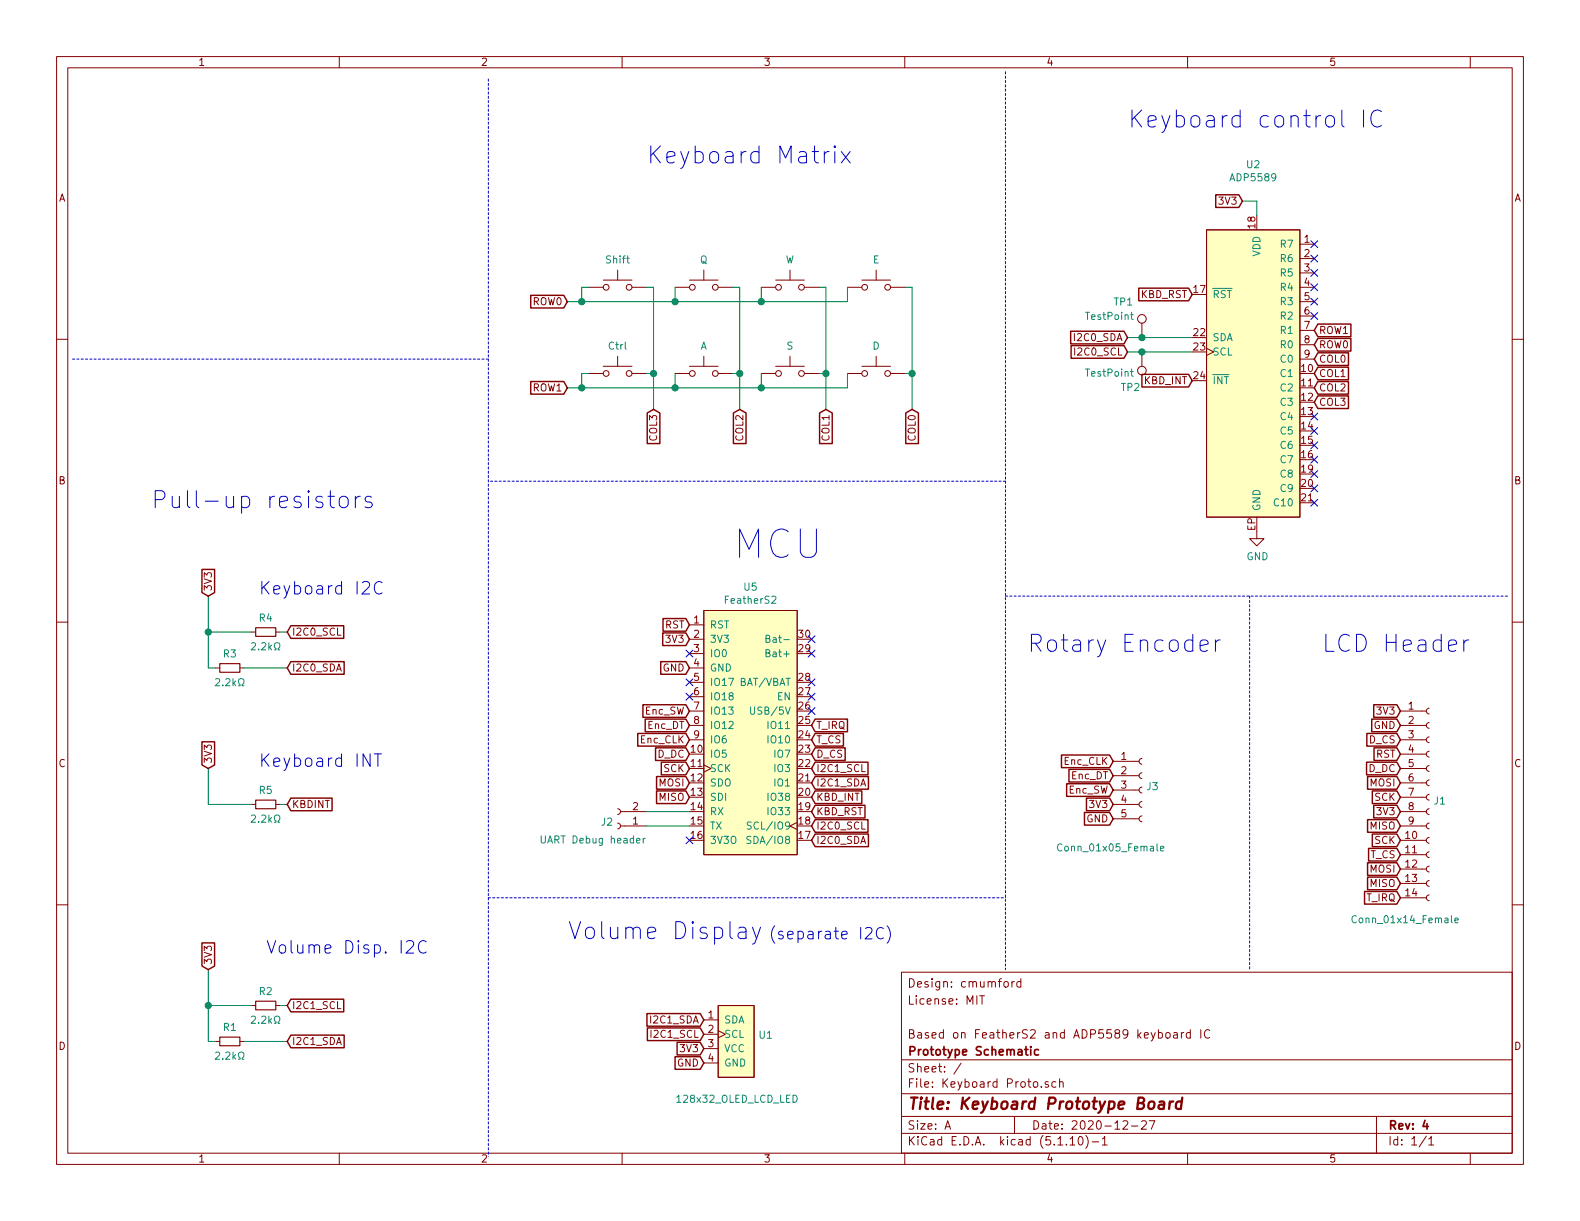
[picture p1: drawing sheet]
<svg xmlns="http://www.w3.org/2000/svg" width="279mm" height="216mm" viewBox="0 0 279 216" stroke-linecap="round" stroke-linejoin="round" font-family="sans-serif">
<g fill="none" stroke="#840000" stroke-width=".18">
<path d="M10 10h259.4v195.9h-259.4zM12 12h255.4v191.9h-255.4zM60 10v2M110 10v2M160 10v2M210 10v2M260 10v2M10 60h2M104.1 50.8h2.6M106.7 49.5h5.1M109.2 47.8v1.7M111.8 50.8h2.5"/>
<path d="M119.4 50.8h2.5M121.9 49.5h5.1M124.5 47.8v1.7M127 50.8h2.5M134.6 50.8h2.6M137.2 49.5h5M139.7 47.8v1.7M142.2 50.8h2.6M149.9 50.8h2.5M152.4 49.5h5.1M154.9 47.8v1.7M157.5 50.8h2.5"/>
<path d="M201.9 57.2v2.5M213.4 40.6h16.5v50.8h-16.5zM229.9 43.2h2.5M229.9 45.7h2.5M229.9 48.3h2.5M229.9 50.8h2.5M229.9 53.3h2.5M229.9 55.9h2.5M229.9 58.4h2.5M267.4 60h2M104.1 66h2.6M106.7 64.8h5.1"/>
<path d="M109.2 63v1.8M111.8 66h2.5M119.4 66h2.5M121.9 64.8h5.1M124.5 63v1.8M127 66h2.5M134.6 66h2.6M137.2 64.8h5M139.7 63v1.8M142.2 66h2.6M149.9 66h2.5M152.4 64.8h5.1"/>
<path d="M154.9 63v1.8M157.5 66h2.5M201.9 62.2v2.6M213.4 61.6l1.2 .6-1.2 .7M229.9 61h2.5M229.9 63.5h2.5M222.2 94v1.3h1.3l-1.3 1.2-1.2-1.2h1.2M10 110h2M38.1 118.1h.8M42.4 118.1h.8M44.4 111.8h.8M48.8 111.8h.7"/>
<path d="M121.9 110.5h2.6M121.9 113h2.6M121.9 115.6h2.6M121.9 118.1h2.6M124.5 108h16.5v43.1h-16.5zM267.4 110h2M121.9 120.7h2.6M121.9 123.2h2.6M121.9 125.7h2.6M121.9 128.3h2.6M121.9 130.8h2.6M124.5 135.3l1.2 .6-1.2 .6"/>
<path d="M196.8 139.7h4.6M196.8 137.2h4.6M196.8 134.6h4.6M201.9 139.2l-.3 .1-.2 .3 .1 .4 .4 .2M201.9 136.7l-.3 .1-.2 .3 .1 .4 .4 .2M201.9 134.1l-.3 .1-.2 .3 .1 .4 .4 .2M247.6 125.7h4.6M247.6 128.3h4.6M247.6 130.8h4.6M247.6 138.4h4.6M247.6 135.9h4.6M247.6 133.4h4.6"/>
<path d="M252.7 137.9l-.3 .1-.2 .4 .1 .3 .4 .2M252.7 135.4l-.3 .1-.2 .3 .1 .4 .4 .2M252.7 132.8l-.3 .1-.2 .4 .1 .4 .4 .2M252.7 130.3l-.3 .1-.2 .3 .1 .4 .4 .2M252.7 127.8l-.3 .1-.2 .3 .1 .4 .4 .2M252.7 125.2l-.3 .1-.2 .4 .1 .3 .4 .2M10 160h2M44.4 142.2h.8M48.8 142.2h.7M109.2 143l.4 .1 .1 .3-.1 .4-.4 .2M109.2 145.5l.4 .2 .1 .2-.1 .5-.4 .2M109.7 146.1h4.6"/>
<path d="M109.7 143.5h4.6M141 145.4l-1.3 .7 1.3 .6M196.8 142.2h4.6M196.8 144.8h4.6M201.9 144.3l-.3 .1-.2 .3 .1 .4 .4 .2M201.9 141.7l-.3 .1-.2 .4 .1 .3 .4 .2M247.6 158.8h4.6M247.6 156.2h4.6M247.6 153.7h4.6M247.6 151.1h4.6M247.6 148.6h4.6M247.6 146.1h4.6"/>
<path d="M247.6 143.5h4.6M247.6 141h4.6M252.7 158.2l-.3 .1-.2 .4 .1 .4 .4 .2M252.7 155.7l-.3 .1-.2 .3 .1 .4 .4 .2M252.7 153.2l-.3 .1-.2 .3 .1 .4 .4 .2M252.7 150.6l-.3 .1-.2 .4 .1 .3 .4 .2M252.7 148.1l-.3 .1-.2 .3 .1 .4 .4 .2M252.7 145.5l-.3 .1-.2 .4 .1 .4 .4 .2M252.7 143l-.3 .1-.2 .3 .1 .4 .4 .2M252.7 140.5l-.3 .1-.2 .3 .1 .4 .4 .2M267.4 160h2M44.4 177.8h.8"/>
<path d="M48.8 177.8h.7M127 177.8h6.3v12.7h-6.3zM159.4 171.9h108v32h-108zM173.2 176.1h.9M173.7 176.1v1.5M177.6 173.7l.2-.1 .4 .1v.7l-.2 .1-.4-.1zM178.9 173.6v.9M179.4 173.6l-.5 .2M180.5 173.6h-.4l-.3 .2 .1 .6 .2 .1h.4M180.5 173.1v1.4M38.1 184.2h.8M42.4 184.2h.8"/>
<path d="M124.5 180.3h2.5M124.5 182.9h2.5M124.5 185.4h2.5M124.5 188h2.5M127 182.2l1.3 .7-1.3 .6M159.4 197.4h108M159.4 193.4h108M159.4 187.4h108M167.1 199.7l.5-1.5 .5 1.5M167.2 199.2h.8M170 188l-1.3 1.9M179.4 197.4v3"/>
<path d="M184.1 192.1v.2M185.4 191.3h-.4l-.2 .2 .1 .2 .5 .1v.4h-.6M186.7 191.3h-.4l-.3 .2 .1 .6 .2 .2 .4-.1M187.4 191.4l.2-.1h.3l.1 1M187.4 190.8v1.5M198.6 198.3l.2-.1h.4l.2 .4-.9 1.1h.9M200.1 199.1h1.1M201.9 198.3l.2-.1h.3l.3 .1v.3v.2l-.9 .9h.9M203.2 198.2h1l-.6 1.5M206.2 182.7l.2-.1 .5 .1v.7l-.3 .2-.4-.2zM207.6 182.7h.5l.1 .9M208.2 182.9l-.5 .1a.29 .29 0 0 0-.2 .3 .29 .29 0 0 0 .2 .3l.5-.1"/>
<path d="M208.9 182.6v1M209.3 182.6l-.4 .3M210.5 182.7l-.4-.1-.3 .3 .1 .5 .2 .2 .4-.1M210.5 182.1v1.5M212.3 182.1v1.5M213.9 182.2a.7 .7 0 0 0-.9 .2 .7 .7 0 0 0 .1 1 .55 .55 0 0 0 .8 0M243.4 197.4v6.5M60 203.9v2M110 203.9v2M159.4 200.4h108M160 203.9v2M189.2 201.4l.5-.4v1.5"/>
<path d="M189.2 202.5h.9M190.9 201h.1a.8 .8 0 0 1 .5 .7 .8 .8 0 0 1-.5 .8 1 1 0 0 1-.1-1.5zM192 200.8a1.71 1.71 0 0 1 0 2.2M193.1 201.9h1.2M194.9 201.4l.5-.4v1.5M194.9 202.5h.9M210 203.9v2M252.2 200.9l-1.2 1.9M252.7 201.4l.4-.4v1.5M252.7 202.5h.8M260 203.9v2"/>
<circle cx="107.2" cy="50.8" r=".51"/>
<circle cx="111.3" cy="50.8" r=".51"/>
<circle cx="122.4" cy="50.8" r=".51"/>
<circle cx="126.5" cy="50.8" r=".51"/>
<circle cx="137.7" cy="50.8" r=".51"/>
<circle cx="141.7" cy="50.8" r=".51"/>
<circle cx="152.9" cy="50.8" r=".51"/>
<circle cx="157" cy="50.8" r=".51"/>
<circle cx="201.9" cy="56.4" r=".76"/>
<circle cx="107.2" cy="66" r=".51"/>
<circle cx="111.3" cy="66" r=".51"/>
<circle cx="122.4" cy="66" r=".51"/>
<circle cx="126.5" cy="66" r=".51"/>
<circle cx="137.7" cy="66" r=".51"/>
<circle cx="141.7" cy="66" r=".51"/>
<circle cx="152.9" cy="66" r=".51"/>
<circle cx="157" cy="66" r=".51"/>
<circle cx="201.9" cy="65.5" r=".76"/>
</g>
<path d="M182.3 185.1v.1M182.3 185.6v1M183.6 185.6h-.4l-.3 .3 .1 .5 .2 .2 .4-.1M252 198.1l-.4 1.1h1M252.3 198.7v1" fill="none" stroke="#840000" stroke-width=".3"/>
<path d="M205.1 194.8h.7v1.3M205.9 195.2l-.7 .1a.4 .4 0 0 0-.3 .4 .4 .4 0 0 0 .2 .4l.7-.1M206.9 194.8l-.2 1.3M207.5 194.8a.55 .55 0 0 0-.7 .3M209 194.8a.68 .68 0 0 0-1 .3v.8l.3 .2 .5-.1M209.1 194.1l-.3 2" fill="none" stroke="#840000" stroke-width=".41"/>
<g fill="#ffffc2" stroke="#ffffc2" stroke-width=".18">
<path d="M124.5 108h16.5v43.1h-16.5z"/>
<path d="M213.4 40.6h16.5v50.8h-16.5z"/>
<path d="M127 177.8h6.3v12.7h-6.3z"/>
</g>
<g fill="none" stroke="#008484" stroke-width=".18">
<path d="M199.9 55.7h.5M200.1 55.2v1.1l.3 .2M199.9 65.7h.5M200.1 65.3v1l.3 .2M44.5 113.8l.5-.2 .2 .4-.1 .2-.7 .7h.8M48.5 114.9h.3v-.2a.55 .55 0 0 1-.2-.8 .55 .55 0 0 1 .8-.1l.1 .2a.53 .53 0 0 1-.3 .7v.2h.3M135.5 115.5l.5-.1 .1-.2v-.2l-.6-.1v1.2h.4l.2-.1 .1-.3-.3-.2M135.5 112.9h.5l.1-.2v-.3l-.6-.1v1.3h.4l.2-.1 .1-.3-.3-.3M38.1 120.1l.5-.1 .2 .3v.2l-.8 .8h.8M42.2 121.3h.3v-.3a.55 .55 0 0 1-.3-.8 .55 .55 0 0 1 .9 0v.1a.53 .53 0 0 1-.3 .7v.3h.3M132.7 125v1.1l.3 .2h.2l.3-.2v-1.1M44.5 144.2l.5-.1 .2 .4-.1 .2-.7 .7h.8"/>
<path d="M48.5 145.4h.3v-.2a.55 .55 0 0 1-.2-.9 .55 .55 0 0 1 .8 0l.1 .2a.53 .53 0 0 1-.3 .7v.2h.3M95.7 147.8v1l.3 .3 .3-.1 .1-.2v-1M113.7 148.2v.9M114.1 148.2l-.3 .1-.1 .2M132.8 148l-.5-.1-.2 .2 .1 .3 .5 .3v.3l-.2 .1h-.4M132.8 145.4l-.4-.1-.2 .2v.3l.5 .3 .1 .3-.2 .2h-.5M187.8 149.3a.6 .6 0 0 0-.8 .5 .6 .6 0 0 0 .6 .7l.2-.2M205.2 150l.6-.1-.1-.2-.3-.1-.2 .2 .1 .6h.4M44.5 179.8l.5-.1 .2 .3-.1 .2-.7 .7h.8M239.9 162a.6 .6 0 0 0-.9 .5 .6 .6 0 0 0 .6 .7l.3-.2M257.3 162.7l.6-.1-.1-.2-.3-.1-.2 .2v.6h.5M38.1 186.2l.5-.2 .2 .4v.2l-.8 .7h.8"/>
<path d="M42.2 187.3h.3v-.2a.55 .55 0 0 1-.3-.9 .55 .55 0 0 1 .9 0v.2a.53 .53 0 0 1-.3 .7v.2h.3M48.5 180.9h.3v-.2a.55 .55 0 0 1-.2-.8 .55 .55 0 0 1 .8 0l.1 .1a.53 .53 0 0 1-.3 .7v.2h.3M140.2 193.6a.64 .64 0 0 1 .8 .7 .64 .64 0 0 1-.8 .6z"/>
</g>
<path d="M38.9 117.3h3.5v1.6h-3.5zM45.2 111h3.6v1.5h-3.6zM45.2 141.5h3.6v1.5h-3.6zM45.2 177h3.6v1.6h-3.6zM38.9 183.4h3.5v1.5h-3.5z" fill="none" stroke="#840000" stroke-width=".2"/>
<path d="M86.4 14v190.5M177.8 12.7v158.8M86.4 63.5h-73.7M177.8 85.1h-91.4M177.8 105.4h88.9M221 105.4v66.1M86.4 158.8h91.4" fill="none" stroke="#0000c2" stroke-width=".18" stroke-dasharray=".4 .4"/>
<g fill="none" stroke="#008400" stroke-width=".18">
<path d="M219.7 35.6h2.5v2.5M104.1 50.8h-1.2v2.5M114.3 50.8h1.3v21.6M119.4 50.8v2.5M129.5 50.8h1.3v21.6M134.6 50.8v2.5M144.8 50.8h1.2v21.6M149.9 50.8v2.5h-49.6M160 50.8h1.3v21.6M199.4 59.7h11.4M104.1 66h-1.2v2.6M114.3 66h1.3"/>
<path d="M119.4 66v2.6M129.5 66h1.3M134.6 66v2.6M144.8 66h1.2M149.9 66v2.6h-49.6M160 66h1.3M199.4 62.2h11.4M36.8 105.4v12.7h1.3M36.8 111.8h7.6M43.2 118.1h7.6M49.5 111.8h1.3M36.8 135.9v6.3h7.6"/>
<path d="M49.5 142.2h1.3M114.3 143.5h7.6M114.3 146.1h7.6M36.8 171.5v12.7h1.3M36.8 177.8h7.6M49.5 177.8h1.3M43.2 184.2h7.6"/>
</g>
<g fill="none" stroke="#840000" stroke-width=".25">
<path d="M215 34.4h4.1l.6 1.2-.6 1.1h-4.1zM93.9 52.2h5.8l.6 1.1-.6 1.2h-5.8zM189.3 58.6h9.5l.6 1.1-.6 1.1h-9.5zM201.4 51h8.8l.6 1.1-.6 1.1h-8.8zM233 57.3h5.9v2.2h-5.9l-.6-1.1zM233 59.8h5.9v2.3h-5.9l-.6-1.1zM93.9 67.5h5.8l.6 1.1-.6 1.1h-5.8zM114.5 73l1.1-.6 1.1 .6v5.4h-2.2zM129.7 73l1.1-.6 1.1 .6v5.4h-2.2zM144.9 73l1.1-.6 1.2 .6v5.4h-2.3zM160.2 73l1.1-.6 1.1 .6v5.4h-2.2zM189.4 61.1h9.4l.6 1.1-.6 1.1h-9.4z"/>
<path d="M201.9 66.2h8.3l.6 1.1-.6 1.1h-8.3zM233 70h5.5v2.2h-5.5l-.6-1.1zM233 67.5h5.5v2.2h-5.5l-.6-1.1zM233 64.9h5.5v2.3h-5.5l-.6-1.2zM233 62.4h5.5v2.2h-5.5l-.6-1.1zM35.7 100.7h2.2v4.1l-1.1 .6-1.1-.6zM51.4 110.6h9.4v2.3h-9.4l-.6-1.1zM51.4 117h9.5v2.2h-9.5l-.6-1.1zM116.8 117h4.5l.6 1.1-.6 1.1h-4.5zM117.2 111.9h4.1l.6 1.1-.6 1.1h-4.1zM117.2 109.4h4.1l.6 1.1-.6 1.1h-4.1zM35.7 131.2h2.2v4.1l-1.1 .6-1.1-.6z"/>
<path d="M112.8 129.7h8.5l.6 1.1-.6 1.1h-8.5zM113.7 124.6h7.6l.6 1.1-.6 1.1h-7.6zM114.1 127.2h7.2l.6 1.1-.6 1.1h-7.2zM115.9 132.2h5.4l.6 1.2-.6 1.1h-5.4zM116.1 139.9h5.2l.6 1.1-.6 1.1h-5.2zM116.1 137.3h5.2l.6 1.1-.6 1.1h-5.2zM116.9 134.8h4.4l.6 1.1-.6 1.1h-4.4zM144.1 134.8h9.4v2.2h-9.4l-.6-1.1zM144.1 139.9h8.3v2.2h-8.3l-.6-1.1zM144.1 137.3h9.5v2.2h-9.5l-.6-1.1zM144.1 127.2h5.8v2.2h-5.8l-.6-1.1zM144.1 129.7h5v2.2h-5l-.6-1.1z"/>
<path d="M144.1 132.2h5.4v2.3h-5.4l-.6-1.1zM187.7 133.5h8.5l.6 1.1-.6 1.1h-8.5zM188.6 138.6h7.6l.6 1.1-.6 1.1h-7.6zM189 136h7.2l.6 1.2-.6 1.1h-7.2zM241.7 134.8h5.3l.6 1.1-.6 1.1h-5.3zM241.7 129.7h5.3l.6 1.1-.6 1.1h-5.3zM241.8 137.3h5.2l.6 1.1-.6 1.1h-5.2zM242.6 127.2h4.4l.6 1.1-.6 1.1h-4.4zM242.7 139.9h4.3l.6 1.1-.6 1.1h-4.3zM242.9 124.6h4.1l.6 1.1-.6 1.1h-4.1zM243 132.2h4l.6 1.2-.6 1.1h-4zM51.4 141.1h7.3v2.3h-7.3l-.6-1.2z"/>
<path d="M144.1 142.4h8.9v2.2h-8.9l-.6-1.1zM144.1 144.9h9.4v2.3h-9.4l-.6-1.1zM144.1 147.5h9.5v2.2h-9.5l-.6-1.1zM191.8 143.7h4.4l.6 1.1-.6 1.1h-4.4zM192.1 141.1h4.1l.6 1.1-.6 1.2h-4.1zM241.3 157.6h5.7l.6 1.2-.6 1.1h-5.7zM241.8 155.1h5.2l.6 1.1-.6 1.1h-5.2zM241.8 152.6h5.2l.6 1.1-.6 1.1h-5.2zM241.8 144.9h5.2l.6 1.2-.6 1.1h-5.2zM242 150h5l.6 1.1-.6 1.1h-5zM242.7 147.5h4.3l.6 1.1-.6 1.1h-4.3zM242.9 142.4h4.1l.6 1.1-.6 1.1h-4.1z"/>
<path d="M35.7 166.7h2.2v4.1l-1.1 .7-1.1-.7zM51.4 176.7h9.4v2.2h-9.4l-.6-1.1zM114.4 179.2h9.4l.7 1.1-.7 1.2h-9.4zM51.4 183h9.5v2.3h-9.5l-.6-1.1zM114.5 181.8h9.3l.7 1.1-.7 1.1h-9.3zM119.4 186.8h4.4l.7 1.2-.7 1.1h-4.4zM119.7 184.3h4.1l.7 1.1-.7 1.1h-4.1z"/>
</g>
<g fill="none" stroke="#0000c2" stroke-width=".18">
<path d="M237.3 19.5v2.5l.1 .3 .3 .2M241.1 19.5v3M244.3 19.7a1.12 1.12 0 0 0-1.3-.1 1.12 1.12 0 0 0-.6 1.1 1.26 1.26 0 0 0 .4 1.4 1.26 1.26 0 0 0 1.3 .2l.2-.1M146.6 26.8a.77 .77 0 0 0-.8 .6M147.6 25.8l-.1 .2 .1 .1 .2-.1-.2-.2v.3M147.6 26.8v2M148.8 26.8l1.5 2M150.3 26.8l-1.5 2M58 87.8h1.1M58.4 86.8v2.5l.2 .3 .5 .2M60.1 88a.83 .83 0 0 1 1.5 .3v.9a.81 .81 0 0 1-.8 .6 .81 .81 0 0 1-.8-.6v-.9zM62.8 87.8v2"/>
<path d="M63.7 87.8a.77 .77 0 0 0-.9 .5M65.7 87.9l-.3-.1h-.4l-.3 .1-.1 .3 .1 .4 1 .3 .1 .3-.1 .4-.3 .2h-.6l-.2-.2M67.6 103a.89 .89 0 0 0-1.1 0 .89 .89 0 0 0-.3 1.1 .83 .83 0 0 0 .4 .8 .83 .83 0 0 0 1-.1M212.2 114.2l1.4-.3-.1-.6-.3-.1h-.6l-.2 .1-.2 .3v1.1l.2 .3 .2 .2h.6l.3-.2M214.9 113.2v2M215.8 113.2a.77 .77 0 0 0-.9 .5M258.9 113.2v2M259.7 113.2a.82 .82 0 0 0-.8 .5M66.2 133.3h1.3M66.8 133.3v2.2M71.9 166.5l.3-.2h.5a.62 .62 0 0 1 .4 1l-1.3 1.2h1.4M75.4 166.5a.89 .89 0 0 0-1.1 0 .89 .89 0 0 0-.3 1.1 .83 .83 0 0 0 .4 .8 .83 .83 0 0 0 1-.1"/>
<path d="M130.7 164.1l.2-.1h.6l.3 .1 .1 .3v1.6M131.9 164.7l-.3 .1h-.7a.59 .59 0 0 0-.4 .6 .59 .59 0 0 0 .4 .6h.7l.3-.2M133.1 164l.7 2M134.5 164l-1 2.7-.4 .3M156.2 164.2a.82 .82 0 0 0-1 0 .82 .82 0 0 0-.2 1 .75 .75 0 0 0 .4 .7 .75 .75 0 0 0 .8-.1M156.9 163.7a2.29 2.29 0 0 1 0 3.1"/>
</g>
<g fill="#008400" stroke="#008400" stroke-width=".25">
<circle cx="201.9" cy="59.7" r=".51"/>
<circle cx="201.9" cy="62.2" r=".51"/>
<circle cx="130.8" cy="66" r=".51"/>
<circle cx="115.6" cy="66" r=".51"/>
<circle cx="119.4" cy="68.6" r=".51"/>
<circle cx="134.6" cy="68.6" r=".51"/>
<circle cx="119.4" cy="53.3" r=".51"/>
<circle cx="134.6" cy="53.3" r=".51"/>
<circle cx="146.1" cy="66" r=".51"/>
<circle cx="161.3" cy="66" r=".51"/>
<circle cx="102.9" cy="68.6" r=".51"/>
<circle cx="102.9" cy="53.3" r=".51"/>
<circle cx="36.8" cy="177.8" r=".51"/>
<circle cx="36.8" cy="111.8" r=".51"/>
</g>
<g fill="none" stroke="#000084" stroke-width=".18">
<path d="M231.8 55.3l1.2 1.2M231.8 52.7l1.2 1.2M231.8 50.2l1.2 1.2M231.8 47.7l1.2 1.2M231.8 45.1l1.2 1.2M231.8 42.6l1.2 1.2M233 55.3l-1.2 1.2M233 52.7l-1.2 1.2M233 50.2l-1.2 1.2M233 47.7l-1.2 1.2M233 45.1l-1.2 1.2M233 42.6l-1.2 1.2"/>
<path d="M231.8 78.1l1.2 1.2M231.8 75.6l1.2 1.2M231.8 73.1l1.2 1.2M233 78.1l-1.2 1.2M233 75.6l-1.2 1.2M233 73.1l-1.2 1.2M231.8 88.3l1.2 1.2M231.8 85.8l1.2 1.2M231.8 83.2l1.2 1.2M231.8 80.7l1.2 1.2M233 88.3l-1.2 1.2M233 85.8l-1.2 1.2"/>
<path d="M233 83.2l-1.2 1.2M233 80.7l-1.2 1.2M121.3 115l1.2 1.2M122.5 115l-1.2 1.2M142.9 115l1.2 1.2M142.9 112.4l1.2 1.2M144.1 115l-1.2 1.2M144.1 112.4l-1.2 1.2M121.3 122.6l1.2 1.2M121.3 120l1.2 1.3M122.5 122.6l-1.2 1.2M122.5 120l-1.2 1.3"/>
<path d="M142.9 120l1.2 1.3M142.9 125.1l1.2 1.2M142.9 122.6l1.2 1.2M144.1 120l-1.2 1.3M144.1 125.1l-1.2 1.2M144.1 122.6l-1.2 1.2M121.3 148l1.2 1.2M122.5 148l-1.2 1.2"/>
</g>
<text font-size="7" fill="#0000c2" x="129.5" y="98.8">MCU</text>
<g font-size="4.2" fill="#0000c2">
<text x="199.4" y="22.6">Keyboard control IC</text>
<text x="114.3" y="29">Keyboard Matrix</text>
<text x="26.7" y="89.9">Pull-up resistors</text>
<text x="181.6" y="115.3">Rotary Encoder</text>
<text x="233.7" y="115.3">LCD Header</text>
<text x="100.3" y="166.1">Volume Display</text>
</g>
<g font-size="3.1" fill="#0000c2">
<text x="45.7" y="105.2">Keyboard I2C</text>
<text x="45.7" y="135.6">Keyboard INT</text>
<text x="47" y="168.7">Volume Disp. I2C</text>
</g>
<text font-size="2.8" fill="#0000c2" x="135.9" y="166.1">(separate I2C)</text>
<text font-size="2.8" fill="#840000" x="160.4" y="196.2">Title: Keyboard Prototype Board</text>
<g font-size="2.1" fill="#840000">
<text x="160.4" y="177.6">License: MIT</text>
<text x="160.4" y="174.6">Design: cmumford</text>
<text x="160.4" y="183.6">Based on FeatherS2 and ADP5589 keyboard IC</text>
<text x="160.4" y="189.6">Sheet: /</text>
<text x="160.4" y="186.6">Prototype Schematic</text>
<text x="160.4" y="192.3">File: Keyboard Proto.sch</text>
<text x="160.4" y="202.5">KiCad E.D.A. kicad (5.1.10)-1</text>
<text x="160.4" y="199.7">Size: A</text>
<text x="182.4" y="199.7">Date: 2020-12-27</text>
<text x="245.4" y="199.7">Rev: 4</text>
<text x="245.4" y="202.5">Id: 1/1</text>
</g>
<g font-size="1.8" fill="#840000">
<text x="35" y="11.6">1</text>
<text x="85" y="11.6">2</text>
<text x="135" y="11.6">3</text>
<text x="185" y="11.6">4</text>
<text x="235" y="11.6">5</text>
<text x="10.4" y="35.6">A</text>
<text x="267.8" y="35.6">A</text>
<text x="215.8" y="36.2">3V3</text>
<text x="222" y="40.3" transform="rotate(-90 222 40.3)">18</text>
<text x="230.7" y="42.9">1</text>
<text x="230.7" y="45.5">2</text>
<text x="94.2" y="54">ROW0</text>
<text x="201.7" y="52.7">KBD_RST</text>
<text x="211.1" y="51.8">17</text>
<text x="230.7" y="48">3</text>
<text x="230.7" y="50.5">4</text>
<text x="230.7" y="53.1">5</text>
<text x="211.1" y="59.4">22</text>
<text x="230.7" y="55.6">6</text>
<text x="230.7" y="58.2">7</text>
<text x="233.2" y="59.1">ROW1</text>
<text x="190.1" y="60.3">I2C0_SDA</text>
<text x="190.3" y="62.9">I2C0_SCL</text>
<text x="211.1" y="62">23</text>
<text x="230.2" y="65.8">10</text>
<text x="230.7" y="60.7">8</text>
<text x="230.7" y="63.2">9</text>
<text x="233.2" y="64.1">COL0</text>
<text x="233.2" y="61.6">ROW0</text>
<text x="94.2" y="69.2">ROW1</text>
<text x="202.4" y="67.9">KBD_INT</text>
<text x="211.1" y="67.1">24</text>
<text x="230.2" y="68.3">11</text>
<text x="230.2" y="70.9">12</text>
<text x="233.2" y="71.8">COL3</text>
<text x="233.2" y="69.2">COL2</text>
<text x="233.2" y="66.7">COL1</text>
<text x="116.2" y="77.9" transform="rotate(-90 116.2 77.9)">COL3</text>
<text x="131.4" y="77.9" transform="rotate(-90 131.4 77.9)">COL2</text>
<text x="146.7" y="77.9" transform="rotate(-90 146.7 77.9)">COL1</text>
<text x="161.9" y="77.9" transform="rotate(-90 161.9 77.9)">COL0</text>
<text x="230.2" y="73.4">13</text>
<text x="230.2" y="75.9">14</text>
<text x="230.2" y="78.5">15</text>
<text x="230.2" y="81">16</text>
<text x="230.2" y="83.6">19</text>
<text x="10.4" y="85.6">B</text>
<text x="230.2" y="86.1">20</text>
<text x="230.2" y="88.6">21</text>
<text x="267.8" y="85.6">B</text>
<text x="222" y="93.9" transform="rotate(-90 222 93.9)">EP</text>
<text x="37.5" y="104.6" transform="rotate(-90 37.5 104.6)">3V3</text>
<text x="51.6" y="112.4">I2C0_SCL</text>
<text x="117.6" y="111.1">RST</text>
<text x="118" y="113.7">3V3</text>
<text x="122.7" y="110.2">1</text>
<text x="122.7" y="112.8">2</text>
<text x="141.3" y="112.8">30</text>
<text x="51.6" y="118.7">I2C0_SDA</text>
<text x="117.2" y="118.7">GND</text>
<text x="122.7" y="115.3">3</text>
<text x="122.7" y="117.9">4</text>
<text x="141.3" y="115.3">29</text>
<text x="122.7" y="120.4">5</text>
<text x="122.7" y="122.9">6</text>
<text x="122.7" y="125.5">7</text>
<text x="141.3" y="125.5">26</text>
<text x="141.3" y="122.9">27</text>
<text x="141.3" y="120.4">28</text>
<text x="249.1" y="125.5">1</text>
<text x="113.3" y="131.4">Enc_CLK</text>
<text x="114" y="126.4">Enc_SW</text>
<text x="114.6" y="128.9">Enc_DT</text>
<text x="122.7" y="128">8</text>
<text x="122.7" y="130.6">9</text>
<text x="141.3" y="130.6">24</text>
<text x="141.3" y="128">25</text>
<text x="144.3" y="128.9">T_IRQ</text>
<text x="144.3" y="131.4">T_CS</text>
<text x="242.1" y="131.4">D_CS</text>
<text x="242.9" y="128.9">GND</text>
<text x="243.7" y="126.4">3V3</text>
<text x="249.1" y="128">2</text>
<text x="249.1" y="130.6">3</text>
<text x="10.4" y="135.6">C</text>
<text x="37.5" y="135.1" transform="rotate(-90 37.5 135.1)">3V3</text>
<text x="116.3" y="134">D_DC</text>
<text x="117.4" y="136.5">SCK</text>
<text x="122.2" y="133.1">10</text>
<text x="122.2" y="135.6">11</text>
<text x="141.3" y="135.6">22</text>
<text x="141.3" y="133.1">23</text>
<text x="144.3" y="136.5">I2C1_SCL</text>
<text x="144.3" y="134">D_CS</text>
<text x="188.2" y="135.3">Enc_CLK</text>
<text x="189.5" y="137.8">Enc_DT</text>
<text x="198.3" y="134.4">1</text>
<text x="198.3" y="136.9">2</text>
<text x="242" y="136.5">D_DC</text>
<text x="243.3" y="134">RST</text>
<text x="249.1" y="133.1">4</text>
<text x="249.1" y="135.6">5</text>
<text x="267.8" y="135.6">C</text>
<text x="51.6" y="142.9">KBDINT</text>
<text x="111.9" y="143.3">2</text>
<text x="116.6" y="141.6">MISO</text>
<text x="116.6" y="139.1">MOSI</text>
<text x="122.2" y="138.2">12</text>
<text x="122.2" y="140.7">13</text>
<text x="122.2" y="143.3">14</text>
<text x="141.3" y="143.3">19</text>
<text x="141.3" y="140.7">20</text>
<text x="141.3" y="138.2">21</text>
<text x="144.3" y="141.6">KBD_INT</text>
<text x="144.3" y="139.1">I2C1_SDA</text>
<text x="189" y="140.3">Enc_SW</text>
<text x="192.9" y="142.9">3V3</text>
<text x="198.3" y="139.4">3</text>
<text x="198.3" y="142">4</text>
<text x="242.3" y="139.1">MOSI</text>
<text x="243.1" y="141.6">SCK</text>
<text x="249.1" y="138.2">6</text>
<text x="249.1" y="140.7">7</text>
<text x="249.1" y="143.3">8</text>
<text x="111.9" y="145.8">1</text>
<text x="122.2" y="145.8">15</text>
<text x="122.2" y="148.3">16</text>
<text x="141.3" y="148.3">17</text>
<text x="141.3" y="145.8">18</text>
<text x="144.3" y="144.1">KBD_RST</text>
<text x="144.3" y="146.7">I2C0_SCL</text>
<text x="144.3" y="149.2">I2C0_SDA</text>
<text x="192.1" y="145.4">GND</text>
<text x="198.3" y="144.5">5</text>
<text x="242.3" y="146.7">MISO</text>
<text x="243.1" y="149.2">SCK</text>
<text x="243.7" y="144.1">3V3</text>
<text x="248.6" y="148.3">10</text>
<text x="249.1" y="145.8">9</text>
<text x="242.3" y="154.3">MOSI</text>
<text x="242.3" y="151.8">T_CS</text>
<text x="248.6" y="150.9">11</text>
<text x="248.6" y="153.4">12</text>
<text x="248.6" y="156">13</text>
<text x="241.7" y="159.4">T_IRQ</text>
<text x="242.3" y="156.8">MISO</text>
<text x="248.6" y="158.5">14</text>
<text x="37.5" y="170.7" transform="rotate(-90 37.5 170.7)">3V3</text>
<text x="51.6" y="178.4">I2C1_SCL</text>
<text x="10.4" y="185.6">D</text>
<text x="51.6" y="184.8">I2C1_SDA</text>
<text x="115.2" y="181">I2C1_SDA</text>
<text x="115.4" y="183.5">I2C1_SCL</text>
<text x="125.2" y="180.1">1</text>
<text x="125.2" y="182.6">2</text>
<text x="125.2" y="185.2">3</text>
<text x="267.8" y="185.6">D</text>
<text x="119.7" y="188.6">GND</text>
<text x="120.5" y="186.1">3V3</text>
<text x="125.2" y="187.7">4</text>
<text x="35" y="205.5">1</text>
<text x="85" y="205.5">2</text>
<text x="135" y="205.5">3</text>
<text x="185" y="205.5">4</text>
<text x="235" y="205.5">5</text>
</g>
<g font-size="1.8" fill="#008484">
<text x="220.5" y="29.7">U2</text>
<text x="217.8" y="32.1">ADP5589</text>
<text x="107.3" y="46.6">Shift</text>
<text x="123.8" y="46.6">Q</text>
<text x="138.9" y="46.6">W</text>
<text x="154.4" y="46.6">E</text>
<text x="222.9" y="45.4" transform="rotate(-90 222.9 45.4)">VDD</text>
<text x="226.6" y="43.8">R7</text>
<text x="226.6" y="46.4">R6</text>
<text x="214.4" y="52.7">RST</text>
<text x="226.6" y="48.9">R5</text>
<text x="226.6" y="51.4">R4</text>
<text x="226.6" y="54">R3</text>
<text x="192.2" y="56.6">TestPoint</text>
<text x="197" y="54">TP1</text>
<text x="226.6" y="56.5">R2</text>
<text x="226.6" y="59.1">R1</text>
<text x="107.7" y="61.8">Ctrl</text>
<text x="123.8" y="61.8">A</text>
<text x="139.1" y="61.8">S</text>
<text x="154.3" y="61.8">D</text>
<text x="214.4" y="60.3">SDA</text>
<text x="214.4" y="62.9">SCL</text>
<text x="226.6" y="61.6">R0</text>
<text x="226.6" y="64.1">C0</text>
<text x="192.2" y="66.6">TestPoint</text>
<text x="198.3" y="69.1">TP2</text>
<text x="214.4" y="67.9">INT</text>
<text x="226.6" y="66.7">C1</text>
<text x="226.6" y="69.2">C2</text>
<text x="226.6" y="71.8">C3</text>
<text x="226.6" y="74.3">C4</text>
<text x="226.6" y="76.8">C5</text>
<text x="226.6" y="79.4">C6</text>
<text x="226.6" y="81.9">C7</text>
<text x="225.6" y="89.5">C10</text>
<text x="226.6" y="84.5">C8</text>
<text x="226.6" y="87">C9</text>
<text x="222.9" y="90.4" transform="rotate(-90 222.9 90.4)">GND</text>
<text x="220.4" y="99.1">GND</text>
<text x="128.4" y="106.8">FeatherS2</text>
<text x="131.6" y="104.4">U5</text>
<text x="45.9" y="109.9">R4</text>
<text x="125.5" y="111.1">RST</text>
<text x="125.5" y="113.7">3V3</text>
<text x="136.5" y="113.7">Bat-</text>
<text x="39.5" y="116.3">R3</text>
<text x="45.3" y="115">2.2k</text>
<text x="125.5" y="116.2">IO0</text>
<text x="125.5" y="118.7">GND</text>
<text x="136.1" y="116.2">Bat+</text>
<text x="38.9" y="121.3">2.2k</text>
<text x="125.5" y="121.3">IO17</text>
<text x="125.5" y="123.8">IO18</text>
<text x="131" y="121.3">BAT/VBAT</text>
<text x="137.5" y="123.8">EN</text>
<text x="125.5" y="126.4">IO13</text>
<text x="125.5" y="128.9">IO12</text>
<text x="125.5" y="131.4">IO6</text>
<text x="133.6" y="126.4">USB/5V</text>
<text x="136.1" y="131.4">IO10</text>
<text x="136.1" y="128.9">IO11</text>
<text x="125.5" y="134">IO5</text>
<text x="125.5" y="136.5">SCK</text>
<text x="137.1" y="136.5">IO3</text>
<text x="137.1" y="134">IO7</text>
<text x="45.9" y="140.4">R5</text>
<text x="125.5" y="139.1">SDO</text>
<text x="125.5" y="141.6">SDI</text>
<text x="136.1" y="141.6">IO38</text>
<text x="137.1" y="139.1">IO1</text>
<text x="202.8" y="139.7">J3</text>
<text x="253.6" y="142.3">J1</text>
<text x="45.3" y="145.5">2.2k</text>
<text x="96.2" y="149.1">UART Debug header</text>
<text x="106.4" y="146">J2</text>
<text x="125.5" y="144.1">RX</text>
<text x="125.5" y="146.7">TX</text>
<text x="125.5" y="149.2">3V3O</text>
<text x="132.9" y="149.2">SDA/IO8</text>
<text x="133.1" y="146.7">SCL/IO9</text>
<text x="136.1" y="144.1">IO33</text>
<text x="187.7" y="150.5">Conn_01x05_Female</text>
<text x="239.8" y="163.2">Conn_01x14_Female</text>
<text x="45.9" y="175.9">R2</text>
<text x="39.5" y="182.3">R1</text>
<text x="45.3" y="181">2.2k</text>
<text x="128" y="181">SDA</text>
<text x="128" y="183.5">SCL</text>
<text x="134.3" y="183.7">U1</text>
<text x="38.9" y="187.4">2.2k</text>
<text x="128" y="186.1">VCC</text>
<text x="128" y="188.6">GND</text>
<text x="119.9" y="195">128x32_OLED_LCD_LED</text>
</g>
</svg>
